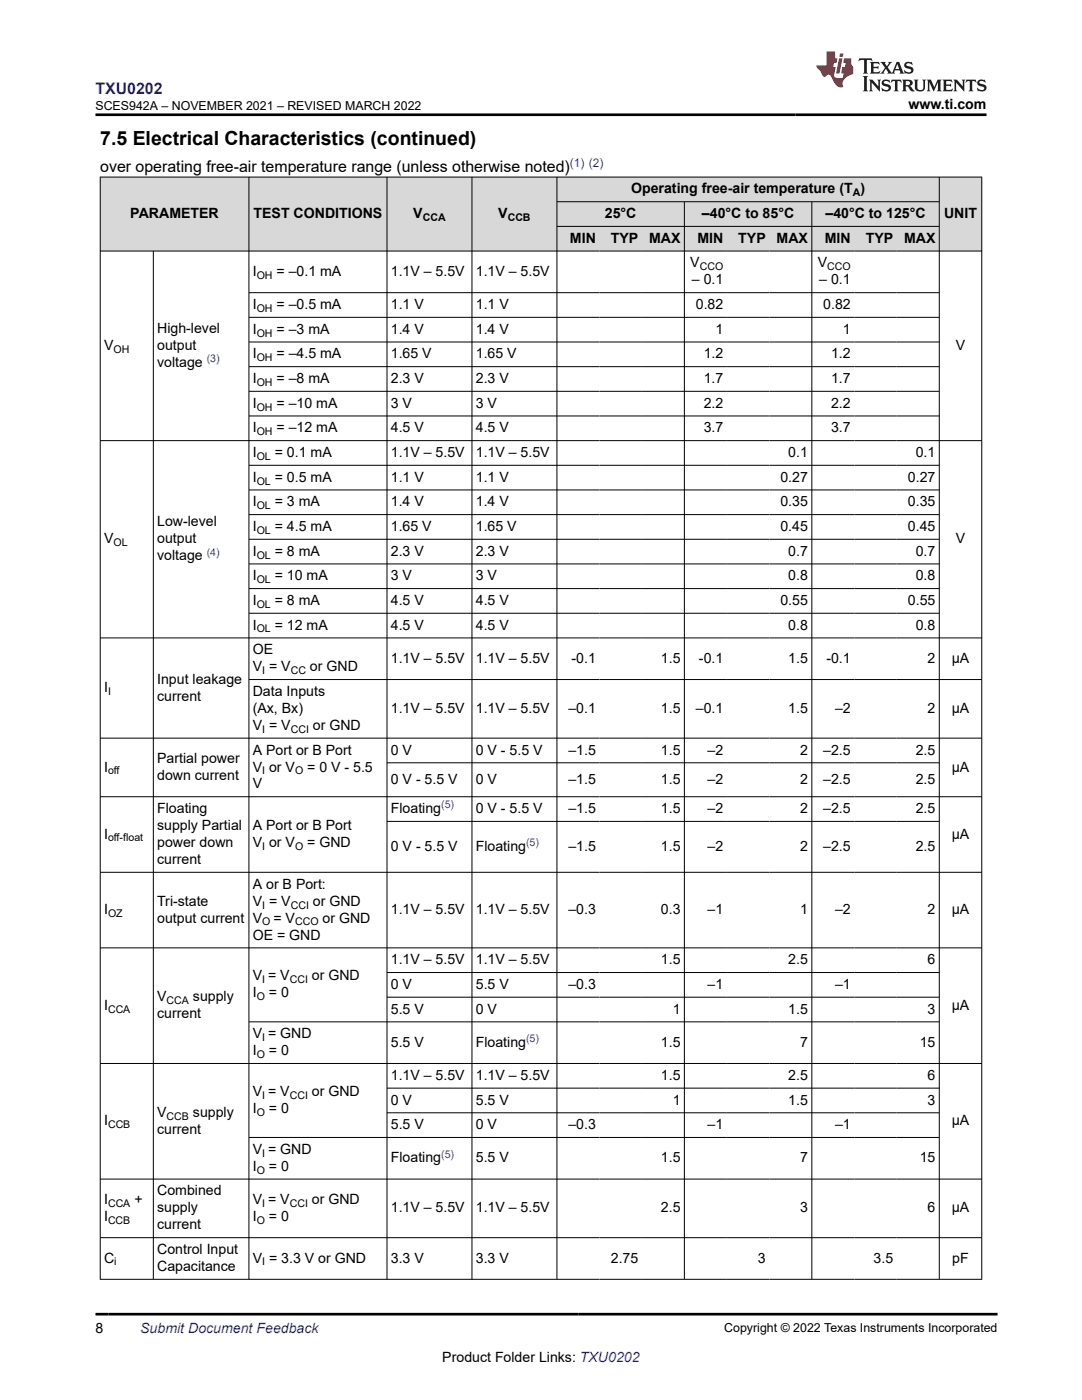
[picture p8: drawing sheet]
<svg xmlns="http://www.w3.org/2000/svg" width="216mm" height="279mm" viewBox="0 0 216 279" stroke-linecap="round" stroke-linejoin="round" font-family="sans-serif">
<g fill="#d8d8d8">
<path d="M20 35.3h175.9v5h-175.9z" fill-rule="evenodd"/>
<path d="M20.1 35.4h29.5v14.6h-29.5z" fill-rule="evenodd"/>
<path d="M49.7 35.4h27.5v14.6h-27.5z" fill-rule="evenodd"/>
<path d="M77.3 35.4h16.8v14.6h-16.8z" fill-rule="evenodd"/>
<path d="M94.2 35.4h16.9v14.6h-16.9z" fill-rule="evenodd"/>
<path d="M111.2 35.4h76.2v4.8h-76.2z" fill-rule="evenodd"/>
<path d="M187.5 35.4h8.3v14.6h-8.3z" fill-rule="evenodd"/>
<path d="M111.2 40.3h25.3v4.8h-25.3z" fill-rule="evenodd"/>
<path d="M136.6 40.3h25.3v4.8h-25.3z" fill-rule="evenodd"/>
<path d="M162.1 40.3h25.3v4.8h-25.3z" fill-rule="evenodd"/>
<path d="M111.2 45.2h8.4v4.8h-8.4z" fill-rule="evenodd"/>
<path d="M119.6 45.2h8.5v4.8h-8.5z" fill-rule="evenodd"/>
<path d="M128.1 45.2h8.4v4.8h-8.4z" fill-rule="evenodd"/>
<path d="M136.6 45.2h8.4v4.8h-8.4z" fill-rule="evenodd"/>
<path d="M145 45.2h8.5v4.8h-8.5z" fill-rule="evenodd"/>
<path d="M153.5 45.2h8.4v4.8h-8.4z" fill-rule="evenodd"/>
<path d="M162.1 45.2h8.4v4.8h-8.4z" fill-rule="evenodd"/>
<path d="M170.5 45.2h8.4v4.8h-8.4z" fill-rule="evenodd"/>
<path d="M178.9 45.2h8.5v4.8h-8.5z" fill-rule="evenodd"/>
</g>
<g fill="none" stroke="#000" stroke-width=".2">
<path d="M19.9 35.3h176.1M20 35.3v220.1M49.7 35.3v220.1M77.2 35.3v220.1M94.2 35.3v220.1M111.1 35.3v220.1M187.4 35.3v220.1M195.9 35.3v220.1M19.9 50.1h176.1M30.6 50.1v205.3M49.7 58.4h137.8M111.1 40.3h76.4"/>
<path d="M111.1 45.2h76.4M136.6 40.3v215.1M162 40.3v215.1M49.7 63.3h137.8M49.7 68.3h137.8M49.7 73.2h137.8M49.7 78.1h137.8M19.9 87.9h176.1M49.7 83h137.8M49.7 92.9h137.8M49.7 97.8h137.8M49.7 102.7h137.8"/>
<path d="M49.7 107.6h137.8M49.7 112.5h137.8M49.7 117.5h137.8M19.9 127.3h176.1M49.7 122.4h137.8M49.7 135.6h146.3M19.9 159h176.1M77.2 152.2h110.3M196 147.3h-176.1M19.9 174.1h176.1M77.2 163.9h110.3M19.9 189.2h176.1"/>
<path d="M77.2 194.1h110.3M77.2 199h110.3M19.9 212.2h176.1M77.2 217.2h110.3M187.5 203.9h-137.8M19.9 235.3h176.1M49.7 227h137.8M77.2 222.1h110.3M19.9 247h176.1M19.9 255.3h176.1"/>
</g>
<path d="M171.5 11.6l-.2 .6 .5-.2h.6v.1v2.2l-.2 .4h1l-.2-.4v-2.2v-.1h.5l.5 .2-.1-.6zM173.6 12.4l.2 .3v1.6l-.2 .4h1.9l.1-.6a1.08 1.08 0 0 1-1.3 .2v-.7h.6l.4 .2v-.7l-.4 .2h-.6v-.5l.2-.2a1 1 0 0 1 1 .3l-.1-.5zM175.7 12.4l.9 1.1-1 1.2h.9l-.2-.2 .5-.8 .4 .8-.2 .2h1.6l-.2-.2 .2-.5h.9l.1 .5-.1 .2h.9l-.2-.4-.8-1.9h-.5l-.9 2.1-.9-1.1 .9-1h-.8l.2 .2-.4 .6-.4-.6 .2-.2zM179 12.8l.4 1h-.7zM180.7 12.5a.65 .65 0 0 0-.2 .7 .65 .65 0 0 0 .6 .5l.6 .1 .1 .3a.79 .79 0 0 1-.7 .4 .79 .79 0 0 1-.7-.5l.1 .7 .2-.1a.93 .93 0 0 0 1.1 0 .93 .93 0 0 0 .4-.9 1.46 1.46 0 0 0-1.2-.6l-.1-.3a1.09 1.09 0 0 1 1.2 .2l-.2-.6-.1 .1-.5-.2zM172.2 15.2l.2 .4v2.2l-.2 .4h1l-.2-.4v-2.2l.2-.4zM173.4 15.9l.2 .4v1.5l-.2 .4h.8l-.3-.4 .1-1.3 1.6 1.8v-2l.2-.4h-.7l.1 .2 .1 1.1-1.2-1.3zM176.2 16a.65 .65 0 0 0-.2 .8 .65 .65 0 0 0 .6 .4l.6 .2 .1 .2a.79 .79 0 0 1-.7 .4 .79 .79 0 0 1-.7-.5l.1 .7 .2-.1a.93 .93 0 0 0 1.1 .1 .93 .93 0 0 0 .4-1 1.46 1.46 0 0 0-1.2-.5l-.1-.4a1.09 1.09 0 0 1 1.2 .2l-.1-.6-.2 .1-.5-.1zM177.9 15.9l-.1 .6a.63 .63 0 0 1 .8-.3v1.6l-.3 .4h1l-.2-.4v-1.6a.66 .66 0 0 1 .8 .3l-.1-.6zM180 15.9l.2 .4v1.5l-.2 .4h1l-.2-.2-.1-.7h.5l.1 .2a.79 .79 0 0 0 1.2 .6l-1-.9a.61 .61 0 0 0 .6-.6 .61 .61 0 0 0-.5-.7zM180.8 16.2h.1a.47 .47 0 0 1 .5 .1 .47 .47 0 0 1 .1 .5l-.1 .1-.7 .1zM182.3 15.9l.2 .2a2.27 2.27 0 0 0 .4 2 1.04 1.04 0 0 0 1.7-.7v-1.3l.2-.2h-.8l.2 .4v1.1a.6 .6 0 0 1-.6 .6 .6 .6 0 0 1-.6-.6v-1.1l.3-.4zM184.9 15.9l.2 .4v1.5l-.2 .4h.8l-.3-.4v-1.4l.9 1.9 .9-1.9v1.4l-.3 .4h1l-.2-.4v-1.5l.2-.4h-.8l-.7 1.5-.6-1.5zM188.1 15.9l.2 .4v1.5l-.2 .4h1.9l.1-.6a1.09 1.09 0 0 1-1.3 .2v-.7h.6l.4 .2v-.6l-.4 .2h-.6v-.6l.2-.1a1.01 1.01 0 0 1 1 .3l-.1-.6zM190.2 15.9l.3 .4v1.5l-.3 .4h.8l-.2-.4v-1.3l1.6 1.8v-2l.2-.4h-.7l.2 .2v1.1l-1.2-1.3zM192.8 15.9l-.1 .6a.63 .63 0 0 1 .8-.3v1.6l-.3 .4h1l-.2-.4v-1.6a.66 .66 0 0 1 .8 .3l-.1-.6zM195.2 16a.65 .65 0 0 0-.2 .8 .65 .65 0 0 0 .6 .4l.6 .2 .2 .2a.79 .79 0 0 1-.7 .4 .79 .79 0 0 1-.7-.5l.1 .7 .2-.1a.93 .93 0 0 0 1 .1 .93 .93 0 0 0 .5-1 1.46 1.46 0 0 0-1.3-.5v-.4a1.09 1.09 0 0 1 1.2 .2l-.2-.6-.2 .1-.5-.1z" fill="#231f20"/>
<path d="M164.9 10.3v2.7h-2l.1 .4 .8 1a.95 .95 0 0 0 1 .9 .59 .59 0 0 1 .5-.4 .59 .59 0 0 1 .5 .3l.4 .8a1.59 1.59 0 0 0 2.1 1.4 1.61 1.61 0 0 1 1-2.3l1-.3-.1-1.5a1.59 1.59 0 0 1-.3-1.7h-1.5l-.2 .9h.6l-.2 .9h-.5l-.2 .9v.3l.4 .1-.1 .9h-.7a.73 .73 0 0 1-1-.7l.3-1.5h-.5l.1-.9h.5l.2-.9h-.5v-1.3zM167.4 11.6l-.6 3.1h.7l.6-3.1zM167.6 10.7l-.1 .6h.7l.1-.6z" fill="#ed1c24"/>
<path d="M19 22.9h177.8M19 262.3h180" fill="none" stroke="#000" stroke-width=".53"/>
<text font-size="3.9" x="20" y="28.8">7.5 Electrical Characteristics (continued)</text>
<text font-size="3.2" fill="#00f" x="19" y="18.7">TXU0202</text>
<text font-size="3.2" x="20" y="34.3">over operating free-air temperature range (unless otherwise noted)</text>
<g font-size="2.8">
<text x="181.3" y="21.8">www.ti.com</text>
<text x="125.9" y="38.6">Operating free-air temperature (T )</text>
<text x="26" y="43.5">PARAMETER</text>
<text x="50.6" y="43.5">TEST CONDITIONS</text>
<text x="82.5" y="43.5">V</text>
<text x="99.4" y="43.5">V</text>
<text x="120.7" y="43.5">25°C</text>
<text x="140.1" y="43.5">–40°C to 85°C</text>
<text x="164.7" y="43.5">–40°C to 125°C</text>
<text x="188.4" y="43.5">UNIT</text>
<text x="113.7" y="48.5">MIN</text>
<text x="121.9" y="48.5">TYP</text>
<text x="129.5" y="48.5">MAX</text>
<text x="137.7" y="53.4">V</text>
<text x="139.2" y="48.5">MIN</text>
<text x="147.3" y="48.5">TYP</text>
<text x="155" y="48.5">MAX</text>
<text x="163.2" y="53.4">V</text>
<text x="164.6" y="48.5">MIN</text>
<text x="172.8" y="48.5">TYP</text>
<text x="180.4" y="48.5">MAX</text>
<text x="50.4" y="55.1">I</text>
<text x="55.2" y="55.1">= –0.1 mA</text>
<text x="78" y="55.1">1.1V – 5.5V</text>
<text x="94.9" y="55.1">1.1V – 5.5V</text>
<text x="138.1" y="56.8">– 0.1</text>
<text x="163.5" y="56.8">– 0.1</text>
<text x="50.4" y="61.7">I</text>
<text x="55.2" y="61.7">= –0.5 mA</text>
<text x="78" y="61.7">1.1 V</text>
<text x="94.9" y="61.7">1.1 V</text>
<text x="138.8" y="61.7">0.82</text>
<text x="164.3" y="61.7">0.82</text>
<text x="20.8" y="69.8">V</text>
<text x="31.4" y="66.4">High-level</text>
<text x="31.4" y="69.8">output</text>
<text x="50.4" y="66.6">I</text>
<text x="50.4" y="71.5">I</text>
<text x="55.2" y="66.6">= –3 mA</text>
<text x="55.2" y="71.5">= –4.5 mA</text>
<text x="78" y="66.6">1.4 V</text>
<text x="78" y="71.5">1.65 V</text>
<text x="94.9" y="66.6">1.4 V</text>
<text x="94.9" y="71.5">1.65 V</text>
<text x="140.4" y="71.5">1.2</text>
<text x="142.8" y="66.6">1</text>
<text x="165.8" y="71.5">1.2</text>
<text x="168.2" y="66.6">1</text>
<text x="190.7" y="69.8">V</text>
<text x="31.4" y="73.2">voltage</text>
<text x="50.4" y="76.4">I</text>
<text x="55.2" y="76.4">= –8 mA</text>
<text x="78" y="76.4">2.3 V</text>
<text x="94.9" y="76.4">2.3 V</text>
<text x="140.4" y="76.4">1.7</text>
<text x="165.8" y="76.4">1.7</text>
<text x="50.4" y="81.4">I</text>
<text x="55.2" y="81.4">= –10 mA</text>
<text x="78" y="81.4">3 V</text>
<text x="94.9" y="81.4">3 V</text>
<text x="140.4" y="81.4">2.2</text>
<text x="165.8" y="81.4">2.2</text>
<text x="50.4" y="86.3">I</text>
<text x="55.2" y="86.3">= –12 mA</text>
<text x="78" y="86.3">4.5 V</text>
<text x="94.9" y="86.3">4.5 V</text>
<text x="140.4" y="86.3">3.7</text>
<text x="165.8" y="86.3">3.7</text>
<text x="50.4" y="91.2">I</text>
<text x="54.8" y="91.2">= 0.1 mA</text>
<text x="78" y="91.2">1.1V – 5.5V</text>
<text x="94.9" y="91.2">1.1V – 5.5V</text>
<text x="157.3" y="91.2">0.1</text>
<text x="182.7" y="91.2">0.1</text>
<text x="50.4" y="96.1">I</text>
<text x="50.4" y="101.1">I</text>
<text x="54.8" y="96.1">= 0.5 mA</text>
<text x="54.8" y="101.1">= 3 mA</text>
<text x="78" y="96.1">1.1 V</text>
<text x="78" y="101.1">1.4 V</text>
<text x="94.9" y="96.1">1.1 V</text>
<text x="94.9" y="101.1">1.4 V</text>
<text x="155.7" y="96.1">0.27</text>
<text x="155.7" y="101.1">0.35</text>
<text x="181.2" y="96.1">0.27</text>
<text x="181.2" y="101.1">0.35</text>
<text x="31.4" y="105.1">Low-level</text>
<text x="50.4" y="106">I</text>
<text x="54.8" y="106">= 4.5 mA</text>
<text x="78" y="106">1.65 V</text>
<text x="94.9" y="106">1.65 V</text>
<text x="155.7" y="106">0.45</text>
<text x="181.2" y="106">0.45</text>
<text x="20.8" y="108.4">V</text>
<text x="31.4" y="108.4">output</text>
<text x="31.4" y="111.8">voltage</text>
<text x="50.4" y="110.9">I</text>
<text x="54.8" y="110.9">= 8 mA</text>
<text x="78" y="110.9">2.3 V</text>
<text x="94.9" y="110.9">2.3 V</text>
<text x="157.3" y="110.9">0.7</text>
<text x="182.7" y="110.9">0.7</text>
<text x="190.7" y="108.4">V</text>
<text x="50.4" y="115.8">I</text>
<text x="54.8" y="115.8">= 10 mA</text>
<text x="78" y="115.8">3 V</text>
<text x="94.9" y="115.8">3 V</text>
<text x="157.3" y="115.8">0.8</text>
<text x="182.7" y="115.8">0.8</text>
<text x="50.4" y="120.7">I</text>
<text x="50.4" y="125.7">I</text>
<text x="54.8" y="120.7">= 8 mA</text>
<text x="54.8" y="125.7">= 12 mA</text>
<text x="78" y="120.7">4.5 V</text>
<text x="78" y="125.7">4.5 V</text>
<text x="94.9" y="120.7">4.5 V</text>
<text x="94.9" y="125.7">4.5 V</text>
<text x="155.7" y="120.7">0.55</text>
<text x="157.3" y="125.7">0.8</text>
<text x="181.2" y="120.7">0.55</text>
<text x="182.7" y="125.7">0.8</text>
<text x="50.4" y="130.6">OE</text>
<text x="31.4" y="136.4">Input leakage</text>
<text x="50.4" y="134">V = V</text>
<text x="61.8" y="134">or GND</text>
<text x="78" y="132.3">1.1V – 5.5V</text>
<text x="94.9" y="132.3">1.1V – 5.5V</text>
<text x="114" y="132.3">-0.1</text>
<text x="131.9" y="132.3">1.5</text>
<text x="139.5" y="132.3">-0.1</text>
<text x="157.3" y="132.3">1.5</text>
<text x="164.9" y="132.3">-0.1</text>
<text x="185.1" y="132.3">2</text>
<text x="189.9" y="132.3">µA</text>
<text x="20.8" y="138.1">I</text>
<text x="31.4" y="139.8">current</text>
<text x="50.4" y="138.9">Data Inputs</text>
<text x="50.4" y="142.3">(Ax, Bx)</text>
<text x="78" y="142.3">1.1V – 5.5V</text>
<text x="94.9" y="142.3">1.1V – 5.5V</text>
<text x="113.4" y="142.3">–0.1</text>
<text x="131.9" y="142.3">1.5</text>
<text x="138.8" y="142.3">–0.1</text>
<text x="157.3" y="142.3">1.5</text>
<text x="166.6" y="142.3">–2</text>
<text x="185.1" y="142.3">2</text>
<text x="189.9" y="142.3">µA</text>
<text x="50.4" y="145.7">V = V</text>
<text x="62.4" y="145.7">or GND</text>
<text x="20.8" y="154">I</text>
<text x="31.4" y="152.3">Partial power</text>
<text x="31.4" y="155.7">down current</text>
<text x="50.4" y="150.6">A Port or B Port</text>
<text x="50.4" y="154">V or V</text>
<text x="61.3" y="154">= 0 V - 5.5</text>
<text x="78" y="150.6">0 V</text>
<text x="94.9" y="150.6">0 V - 5.5 V</text>
<text x="113.4" y="150.6">–1.5</text>
<text x="131.9" y="150.6">1.5</text>
<text x="141.2" y="150.6">–2</text>
<text x="159.7" y="150.6">2</text>
<text x="164.3" y="150.6">–2.5</text>
<text x="182.7" y="150.6">2.5</text>
<text x="189.9" y="154">µA</text>
<text x="50.4" y="157.4">V</text>
<text x="78" y="156.4">0 V - 5.5 V</text>
<text x="94.9" y="156.4">0 V</text>
<text x="113.4" y="156.4">–1.5</text>
<text x="131.9" y="156.4">1.5</text>
<text x="141.2" y="156.4">–2</text>
<text x="159.7" y="156.4">2</text>
<text x="164.3" y="156.4">–2.5</text>
<text x="182.7" y="156.4">2.5</text>
<text x="20.8" y="167.4">I</text>
<text x="31.4" y="162.3">Floating</text>
<text x="31.4" y="165.7">supply Partial</text>
<text x="50.4" y="165.7">A Port or B Port</text>
<text x="78" y="162.3">Floating</text>
<text x="94.9" y="162.3">0 V - 5.5 V</text>
<text x="113.4" y="162.3">–1.5</text>
<text x="131.9" y="162.3">1.5</text>
<text x="141.2" y="162.3">–2</text>
<text x="159.7" y="162.3">2</text>
<text x="164.3" y="162.3">–2.5</text>
<text x="182.7" y="162.3">2.5</text>
<text x="189.9" y="167.4">µA</text>
<text x="31.4" y="169.1">power down</text>
<text x="31.4" y="172.4">current</text>
<text x="50.4" y="169.1">V or V</text>
<text x="61.3" y="169.1">= GND</text>
<text x="78" y="169.8">0 V - 5.5 V</text>
<text x="94.9" y="169.8">Floating</text>
<text x="113.4" y="169.8">–1.5</text>
<text x="131.9" y="169.8">1.5</text>
<text x="141.2" y="169.8">–2</text>
<text x="159.7" y="169.8">2</text>
<text x="164.3" y="169.8">–2.5</text>
<text x="182.7" y="169.8">2.5</text>
<text x="50.4" y="177.4">A or B Port:</text>
<text x="20.8" y="182.4">I</text>
<text x="31.4" y="180.7">Tri-state</text>
<text x="31.4" y="184.1">output current</text>
<text x="50.4" y="180.7">V = V</text>
<text x="50.4" y="184.1">V</text>
<text x="54.6" y="184.1">= V</text>
<text x="62.4" y="180.7">or GND</text>
<text x="64.4" y="184.1">or GND</text>
<text x="78" y="182.4">1.1V – 5.5V</text>
<text x="94.9" y="182.4">1.1V – 5.5V</text>
<text x="113.4" y="182.4">–0.3</text>
<text x="131.9" y="182.4">0.3</text>
<text x="141.2" y="182.4">–1</text>
<text x="159.7" y="182.4">1</text>
<text x="166.6" y="182.4">–2</text>
<text x="185.1" y="182.4">2</text>
<text x="189.9" y="182.4">µA</text>
<text x="50.4" y="187.5">OE = GND</text>
<text x="50.4" y="195.7">V = V</text>
<text x="62.2" y="195.7">or GND</text>
<text x="78" y="192.4">1.1V – 5.5V</text>
<text x="78" y="197.4">0 V</text>
<text x="94.9" y="192.4">1.1V – 5.5V</text>
<text x="94.9" y="197.4">5.5 V</text>
<text x="113.4" y="197.4">–0.3</text>
<text x="131.9" y="192.4">1.5</text>
<text x="141.2" y="197.4">–1</text>
<text x="157.3" y="192.4">2.5</text>
<text x="166.6" y="197.4">–1</text>
<text x="185.1" y="192.4">6</text>
<text x="20.8" y="201.5">I</text>
<text x="31.4" y="199.8">V</text>
<text x="31.4" y="203.2">current</text>
<text x="38.5" y="199.8">supply</text>
<text x="50.4" y="199.1">I</text>
<text x="53.7" y="199.1">= 0</text>
<text x="78" y="202.3">5.5 V</text>
<text x="94.9" y="202.3">0 V</text>
<text x="134.2" y="202.3">1</text>
<text x="157.3" y="202.3">1.5</text>
<text x="185.1" y="202.3">3</text>
<text x="189.9" y="201.5">µA</text>
<text x="50.4" y="207.2">V = GND</text>
<text x="78" y="208.9">5.5 V</text>
<text x="94.9" y="208.9">Floating</text>
<text x="131.9" y="208.9">1.5</text>
<text x="159.7" y="208.9">7</text>
<text x="183.5" y="208.9">15</text>
<text x="50.4" y="210.6">I</text>
<text x="53.7" y="210.6">= 0</text>
<text x="78" y="215.5">1.1V – 5.5V</text>
<text x="94.9" y="215.5">1.1V – 5.5V</text>
<text x="131.9" y="215.5">1.5</text>
<text x="157.3" y="215.5">2.5</text>
<text x="185.1" y="215.5">6</text>
<text x="50.4" y="218.7">V = V</text>
<text x="62.2" y="218.7">or GND</text>
<text x="78" y="220.4">0 V</text>
<text x="94.9" y="220.4">5.5 V</text>
<text x="134.2" y="220.4">1</text>
<text x="157.3" y="220.4">1.5</text>
<text x="185.1" y="220.4">3</text>
<text x="20.8" y="224.6">I</text>
<text x="31.4" y="222.9">V</text>
<text x="31.4" y="226.3">current</text>
<text x="38.5" y="222.9">supply</text>
<text x="50.4" y="222.1">I</text>
<text x="53.7" y="222.1">= 0</text>
<text x="78" y="225.4">5.5 V</text>
<text x="94.9" y="225.4">0 V</text>
<text x="113.4" y="225.4">–0.3</text>
<text x="141.2" y="225.4">–1</text>
<text x="166.6" y="225.4">–1</text>
<text x="189.9" y="224.6">µA</text>
<text x="50.4" y="230.3">V = GND</text>
<text x="50.4" y="233.7">I</text>
<text x="53.7" y="233.7">= 0</text>
<text x="78" y="232">Floating</text>
<text x="94.9" y="232">5.5 V</text>
<text x="131.9" y="232">1.5</text>
<text x="159.7" y="232">7</text>
<text x="183.5" y="232">15</text>
<text x="31.4" y="238.6">Combined</text>
<text x="20.8" y="240.3">I</text>
<text x="20.8" y="243.7">I</text>
<text x="26.8" y="240.3">+</text>
<text x="31.4" y="242">supply</text>
<text x="31.4" y="245.4">current</text>
<text x="50.4" y="243.7">I</text>
<text x="50.4" y="240.3">V = V</text>
<text x="53.7" y="243.7">= 0</text>
<text x="62.2" y="240.3">or GND</text>
<text x="78" y="242">1.1V – 5.5V</text>
<text x="94.9" y="242">1.1V – 5.5V</text>
<text x="131.9" y="242">2.5</text>
<text x="159.7" y="242">3</text>
<text x="185.1" y="242">6</text>
<text x="189.9" y="242">µA</text>
<text x="20.8" y="252">C</text>
<text x="31.4" y="250.3">Control Input</text>
<text x="50.4" y="252">V = 3.3 V or GND</text>
<text x="78" y="252">3.3 V</text>
<text x="94.9" y="252">3.3 V</text>
<text x="121.9" y="252">2.75</text>
<text x="151.2" y="252">3</text>
<text x="174.3" y="252">3.5</text>
<text x="190" y="252">pF</text>
<text x="31.4" y="253.7">Capacitance</text>
<text x="19" y="266.1">8</text>
<text x="88.3" y="271.7">Product Folder Links: TXU0202</text>
</g>
<text font-size="2.8" fill="#00f" x="28" y="266.1">Submit Document Feedback</text>
<g font-size="2.5">
<text x="19" y="21.9">SCES942A – NOVEMBER 2021 – REVISED MARCH 2022</text>
<text x="144.5" y="265.8">Copyright © 2022 Texas Instruments Incorporated</text>
</g>
<text font-size="2.4" fill="#00f" x="113.7" y="33.2">(1) (2)</text>
<g font-size="2.1">
<text x="170.2" y="39.2">A</text>
<text x="84.3" y="44.1">CCA</text>
<text x="101.3" y="44.1">CCB</text>
<text x="139.6" y="53.9">CCO</text>
<text x="165.1" y="53.9">CCO</text>
<text x="51.2" y="55.6">OH</text>
<text x="51.2" y="62.2">OH</text>
<text x="22.6" y="70.4">OH</text>
<text x="51.2" y="67.2">OH</text>
<text x="51.2" y="72.1">OH</text>
<text x="51.2" y="77">OH</text>
<text x="51.2" y="81.9">OH</text>
<text x="51.2" y="86.9">OH</text>
<text x="51.2" y="91.8">OL</text>
<text x="51.2" y="96.7">OL</text>
<text x="51.2" y="101.6">OL</text>
<text x="51.2" y="106.5">OL</text>
<text x="22.6" y="109">OL</text>
<text x="51.2" y="111.5">OL</text>
<text x="51.2" y="116.4">OL</text>
<text x="51.2" y="121.3">OL</text>
<text x="51.2" y="126.2">OL</text>
<text x="52.3" y="134.5">I</text>
<text x="58" y="134.5">CC</text>
<text x="21.6" y="138.7">I</text>
<text x="52.3" y="146.2">I</text>
<text x="58" y="146.2">CCI</text>
<text x="21.6" y="154.5">off</text>
<text x="52.3" y="154.5">I</text>
<text x="58.9" y="154.5">O</text>
<text x="21.6" y="167.9">off-float</text>
<text x="52.3" y="169.6">I</text>
<text x="58.9" y="169.6">O</text>
<text x="21.6" y="183">OZ</text>
<text x="52.3" y="181.3">I</text>
<text x="52.3" y="184.7">O</text>
<text x="58" y="181.3">CCI</text>
<text x="58.9" y="184.7">CCO</text>
<text x="52.3" y="196.2">I</text>
<text x="57.8" y="196.2">CCI</text>
<text x="21.6" y="202.1">CCA</text>
<text x="33.2" y="200.4">CCA</text>
<text x="51.2" y="199.6">O</text>
<text x="52.3" y="207.8">I</text>
<text x="51.2" y="211.2">O</text>
<text x="52.3" y="219.3">I</text>
<text x="57.8" y="219.3">CCI</text>
<text x="21.6" y="225.2">CCB</text>
<text x="33.2" y="223.5">CCB</text>
<text x="51.2" y="222.7">O</text>
<text x="52.3" y="230.8">I</text>
<text x="51.2" y="234.2">O</text>
<text x="21.6" y="244.2">CCB</text>
<text x="21.6" y="240.8">CCA</text>
<text x="51.2" y="244.2">O</text>
<text x="52.3" y="240.8">I</text>
<text x="57.8" y="240.8">CCI</text>
<text x="22.8" y="252.5">i</text>
<text x="52.3" y="252.5">I</text>
</g>
<g font-size="2.1" fill="#00f">
<text x="41.2" y="72.3">(3)</text>
<text x="41.2" y="110.9">(4)</text>
<text x="88" y="161.3">(5)</text>
<text x="105" y="168.9">(5)</text>
<text x="105" y="208">(5)</text>
<text x="88" y="231">(5)</text>
</g>
</svg>
